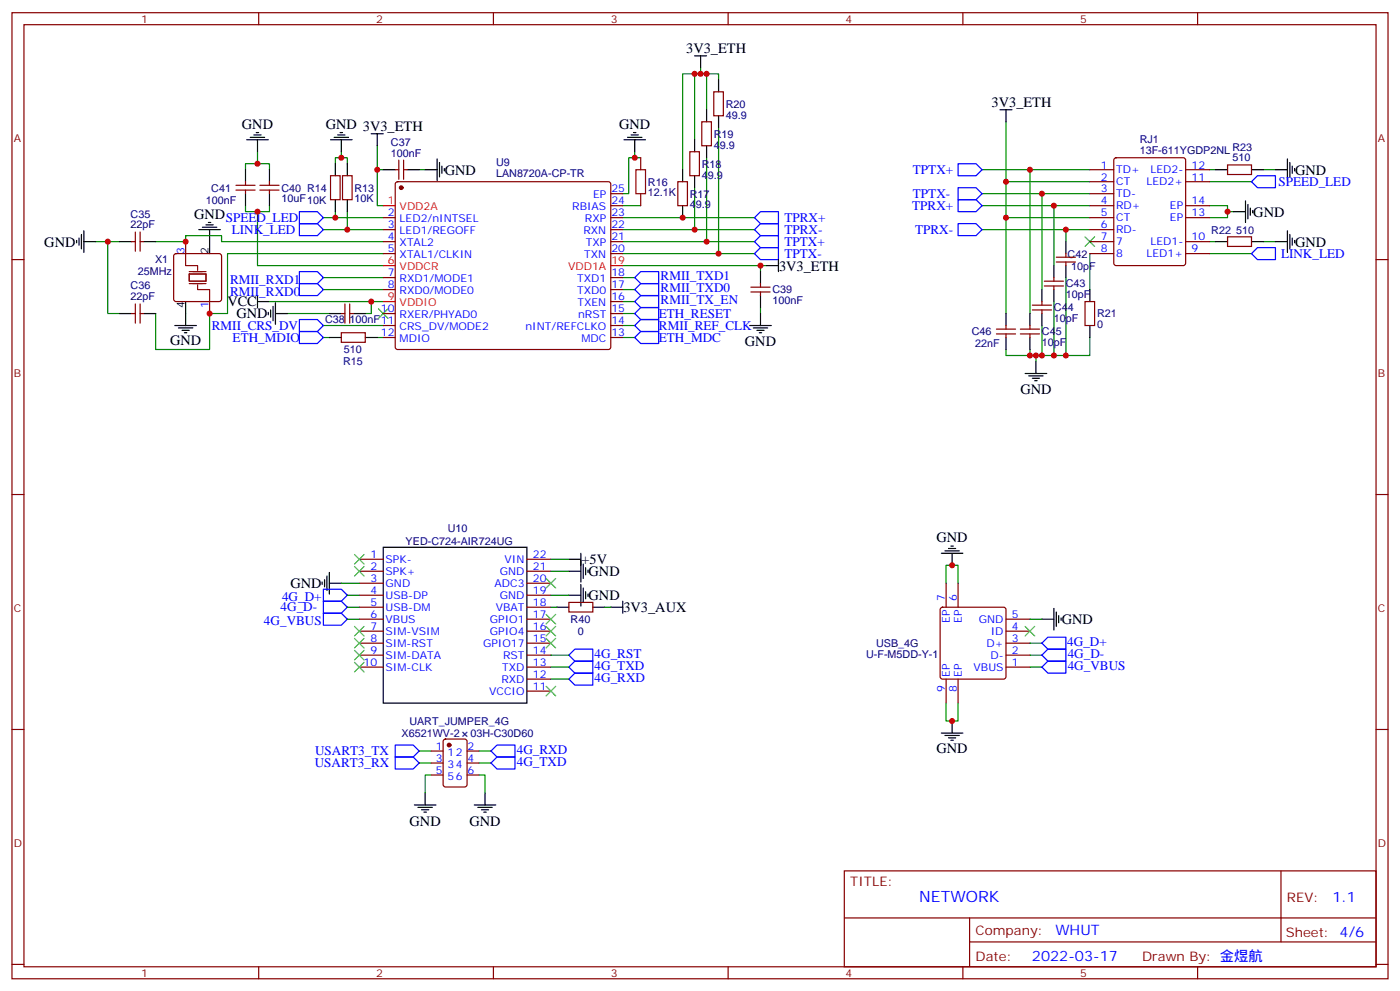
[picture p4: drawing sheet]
<svg xmlns="http://www.w3.org/2000/svg" width="412mm" height="292mm" viewBox="0 0 412 292" stroke-linecap="round" stroke-linejoin="round" font-family="sans-serif">
<g fill="none" stroke="#870000" stroke-width=".35">
<path d="M3.5 3.7h405.4v284.4h-405.4zM7.1 7.3h398.2v277.3h-398.2zM76.2 3.7v3.6M145.3 3.7v3.6M214.5 3.7v3.6M283.6 3.7v3.6M352.8 3.7v3.6M206.7 35.8h2.8v7.1h-2.8zM210.3 27h2.8v7.1h-2.8zM69.5 54.5h5.6M69.5 56h5.6M72.3 53.5v1"/>
<path d="M72.3 56v1M76.6 54.5h5.6M76.6 56h5.6M79.4 53.5v1M79.4 56v1M97.4 51.7h2.8v7.1h-2.8zM100.9 51.7h2.8v7.1h-2.8zM116.4 50h1.1M116.7 53.7l.4-.2h62.1l.5 .2 .2 .5v48l-.2 .5-.5 .2h-62.1l-.5-.3-.2-.4v-48zM117.5 47.1v5.7M118.9 50h1M118.9 47.1v5.7"/>
<path d="M179.9 57h3.5M188.7 46.4v3.6M188.7 57v3.5M199.7 53.5h2.8v7h-2.8zM203.2 44.7h2.8v7h-2.8zM321 50h7.1M321 53.5h7.1M321 57h7.1M328.3 46.6l.5-.2h19.7l.7 .5v30.6l-.4 .6-20 .1-.7-.5v-30.6zM349.2 50h7.1M349.2 53.5h7.1M361.6 48.5h7.1v2.9h-7.1z"/>
<path d="M3.5 76.4h3.6M38.8 71.1h1.1M39.9 68.3v5.6M41.3 71.1h1M41.3 68.3v5.6M51.4 74.9l.5-.3h12.7l.5 .3 .2 .5v12.7l-.3 .5-.4 .2h-12.7l-.5-.3-.2-.4v-12.7zM54.7 71.1v3.5M112.9 64.1h3.5M112.9 67.6h3.5M112.9 71.1h3.5M112.9 74.6h3.5M179.9 60.5h3.5"/>
<path d="M179.9 64.1h3.5M179.9 67.6h3.5M179.9 71.1h3.5M179.9 74.6h3.5M311.1 77.1h5.7M311.1 75.7h5.7M314 74.6v1.1M314 77.1v1.1M321 60.5h7.1M321 64.1h7.1M321 67.6h7.1M321 71.1h7.1"/>
<path d="M321 74.6h7.1M349.2 60.5h7.1M349.2 64.1h7.1M349.2 71.1h7.1M349.2 74.6h7.1M361.6 69.7h7.1v2.8h-7.1zM405.3 76.4h3.6M38.8 92.3h1.1M39.9 89.5v5.6M41.3 92.3h1M41.3 89.5v5.6M61.7 88.8v3.5"/>
<path d="M100.5 97.9h7.1v2.9h-7.1zM100.5 92.3h1.1M101.6 89.5v5.6M103 89.5v5.6M103 92.3h1.1M112.9 92.3h3.5M112.9 81.7h3.5M112.9 85.2h3.5M112.9 95.8h3.5M112.9 99.3h3.5M179.9 92.3h3.5M179.9 81.7h3.5"/>
<path d="M179.9 85.2h3.5M179.9 95.8h3.5M179.9 99.3h3.5M179.9 88.8h3.5M221.2 85.9h5.6M221.2 84.5h5.6M224 83.5v1M224 85.9v1.1M293.5 98.3h5.7M293.5 96.9h5.7M296.3 95.8v1.1M296.3 98.3v1"/>
<path d="M300.6 98.3h5.6M300.6 96.9h5.6M303.4 95.8v1.1M303.4 98.3v1M304.1 91.2h5.6M304.1 89.8h5.6M306.9 88.8v1M306.9 91.2v1.1M307.6 84.2h5.7M307.6 82.8h5.7M310.4 81.7v1.1M310.4 84.2v1"/>
<path d="M319.6 88.8h2.8v7h-2.8zM3.5 145.6h3.6M405.3 145.6h3.6M105.8 164.6h7.1M105.8 168.1h7.1M105.8 171.7h7.1M105.8 175.2h7.1M105.8 178.7h7.1M155.2 164.6h7.1M155.2 168.1h7.1M155.2 171.7h7.1M155.2 175.2h7.1"/>
<path d="M155.2 178.7h7.1M167.6 177.3h7v2.8h-7zM277.2 178.9l.4-.2h18l.5 .2 .2 .5v19.8l-.2 .5-.5 .2h-18l-.5-.3-.2-.4v-19.8zM278.7 171.7v7M282.2 171.7v7M105.8 182.2h7.1M105.8 185.8h7.1M105.8 189.3h7.1M105.8 192.8h7.1M105.8 196.4h7.1M155.2 182.2h7.1M155.2 185.8h7.1"/>
<path d="M155.2 189.3h7.1M155.2 192.8h7.1M155.2 196.4h7.1M155.2 199.9h7.1M278.7 199.9v7M282.2 199.9v7M296.3 182.2h7.1M296.3 185.8h7.1M296.3 189.3h7.1M296.3 192.8h7.1M296.3 196.4h7.1M3.5 214.7h3.6"/>
<path d="M130.8 217.7l.4-.2h5.7l.6 .5 .1 12.9-.5 .7h-5.9l-.6-.4-.1-13zM155.2 203.4h7.1M405.3 214.7h3.6M127 221.1h3.5M127 228.1h3.5M127 224.6h3.5M137.6 221.1h3.5M137.6 228.1h3.5M137.6 224.6h3.5M248.7 256.3h156.6v28.3h-156.6zM377.3 256.4v20.8M248.7 270.2h156.5"/>
<path d="M285.6 277.2h119.6M285.6 270.2v14.1M3.5 283.8h3.6M76.2 284.6v3.5M145.3 284.6v3.5M214.5 284.6v3.5M283.6 284.6v3.5M352.8 284.6v3.5M405.3 283.8h3.6"/>
</g>
<g fill="none" stroke="#008700" stroke-width=".35">
<path d="M206.4 20v1.7h5.3v1.8M204.6 21.7h-3.5v28.3M206.4 21.7h-1.8v19.4M208.1 21.7v10.6M211.7 37.6v37M296.3 35.8v56.5M75.8 48.2h-3.5v1.8M75.8 44.7v3.5h3.6v1.8M100.5 46.4h-1.7v1.8M100.5 44.7v1.7h1.8v1.8M111.1 42.9v17.6h1.8M111.1 50h1.8"/>
<path d="M123.5 50h1.7M187 46.4h-1.8v10.6h-1.8M187 44.7v1.7h1.7M204.6 55.2v12.4M208.1 46.4v24.7M289.3 50h31.7M289.3 57h31.7M296.3 53.5h24.7M303.4 50v42.3M306.9 57v28.2M356.3 50h1.8M356.3 53.5h12.4"/>
<path d="M372.2 50h3.5M28.2 71.1h7.1M31.7 71.1v21.2h3.6M45.9 71.1h8.8v-1.7h10.6v1.7h47.6M72.3 60.5v1.8h3.5M79.4 60.5v1.8h-3.6v15.9h37.1M95.2 64.1h17.7M95.2 67.6h17.7M98.8 62.3v1.8M102.3 62.3v5.3M112.9 74.6h-45.9v17.7h-5.3v10.6h-15.8v-10.6M183.4 60.5h5.3"/>
<path d="M183.4 71.1h38.8M183.4 74.6h38.8M183.4 64.1h38.8M183.4 67.6h38.8M183.4 78.2h42.4M224 78.2v1.7M289.3 67.6h31.7M289.3 60.5h31.7M296.3 64.1h24.7M310.4 60.5v17.7M314 67.6v3.5M321 74.6v10.6"/>
<path d="M356.3 60.5h5.3v1.8h1.8M356.3 71.1h1.8M356.3 74.6h12.4M361.6 62.3v1.8h-5.3M372.2 71.1h3.5M79.4 88.8h33.5M84.7 92.3h12.3M95.2 95.8h17.7M95.2 85.2h17.7M95.2 81.7h17.7M95.2 99.3h1.8M109.4 88.8v3.5h-1.8"/>
<path d="M111.1 99.3h1.8M183.4 95.8h3.6M183.4 92.3h3.6M183.4 88.8h3.6M183.4 85.2h3.6M183.4 81.7h3.6M183.4 99.3h3.6M224 90.5v1.8M306.9 95.8v8.8h-1.7M310.4 88.8v15.8h-3.5M314 81.7v22.9h-3.6M321 99.3v5.3h-7"/>
<path d="M296.3 102.9v1.7h8.9v1.8M303.4 102.9v1.7M100.5 171.7h5.3M102.3 175.2h3.5M102.3 178.7h3.5M162.3 175.2h5.3M162.3 178.7h1.7M162.3 164.6h5.3M162.3 168.1h5.3M178.2 178.7h1.7M278.7 171.7v-5.3h3.5v5.3M102.3 182.2h3.5"/>
<path d="M162.3 192.8h5.3M162.3 196.4h5.3M162.3 199.9h5.3M303.4 182.2h3.5M303.4 189.3h3.5M303.4 192.8h3.5M303.4 196.4h3.5M278.7 206.9v5.3h3.5v-5.3M123.5 224.6h3.5M123.5 221.1h3.5M127 228.1h-1.8v5.3M141.1 228.1h1.8v5.3"/>
<path d="M141.1 224.6h3.5M141.1 221.1h3.5"/>
</g>
<g fill="none" stroke="#000" stroke-width=".35">
<path d="M204.6 16.4h3.5M206.4 16.4v3.6M74.8 39.7h2.1M75.5 39h.7M99.5 39.7h2.1M100.2 39h.7M109.4 39.4h3.5M111.1 39.4v3.5M185.9 39.7h2.1M186.6 39h.7M208.1 32.3v3.5M211.7 23.5v3.5"/>
<path d="M211.7 34.1v3.5M294.6 32.3h3.5M296.3 32.3v3.5M72.3 50v3.5M72.3 57v3.5M72.7 41.1h6.3M73.7 40.4h4.3M75.8 41.1v3.6M79.4 50v3.5M79.4 57v3.5M97.4 41.1h6.3M98.4 40.4h4.3"/>
<path d="M98.8 48.2v3.5M98.8 58.8v3.5M100.5 41.1v3.6M102.3 48.2v3.5M102.3 58.8v3.5M112.9 50h3.5M119.9 50h3.6M125.2 50h3.6M128.8 46.8v6.3M129.5 47.8v4.3M130.2 48.9v2.1M130.9 49.6v.7"/>
<path d="M183.8 41.1h6.3M184.9 40.4h4.2M187 41.1v3.6M201.1 50v3.5M204.6 41.1v3.6M204.6 51.7v3.5M208.1 42.9v3.5M358.1 50h3.5M366.9 59.1v6.4M368.7 50h3.5M375.7 50h3.5M379.2 46.8v6.3"/>
<path d="M379.9 47.8v4.3M380.6 48.9v2.1M381.4 49.6v.7M22.6 70.8v.7M23.3 70.1v2.1M24 69v4.2M24.7 71.1h3.5M24.7 67.9v6.4M35.3 71.1h3.5M42.3 71.1h3.6M58.6 67.6h6.3M59.6 66.9h4.3"/>
<path d="M60.7 66.2h2.1M61.4 65.5h.7M61.7 67.6v7M201.1 60.5v3.6M224 79.9v3.6M225.8 78.2h3.5M229.3 76.4v3.5M310.4 78.2v3.5M314 71.1v3.5M314 78.2v3.5M358.1 71.1h3.5M363.4 62.3h3.5"/>
<path d="M367.6 60.2v4.2M368.3 61.2v2.2M368.7 71.1h3.5M369 61.9v.8M375.7 71.1h3.5M379.2 67.9v6.4M379.9 69v4.2M380.6 70.1v2.1M381.4 70.8v.7M35.3 92.3h3.5M42.3 92.3h3.6M51.5 95.8h6.4"/>
<path d="M52.6 96.5h4.2M53.6 97.2h2.1M54.3 97.9h.7M54.7 88.8v7M75.8 87v3.5M75.8 88.8h3.6M79 91.9v.7M79.7 91.2v2.1M80.4 90.2v4.2M81.1 92.3h3.6M81.1 89.1v6.4M97 92.3h3.5"/>
<path d="M97 99.3h3.5M104.1 92.3h3.5M107.6 99.3h3.5M220.8 95.8h6.4M221.9 96.5h4.2M223 97.2h2.1M223.7 97.9h.7M224 87v3.5M224 92.3v3.5M296.3 92.3v3.5M296.3 99.3v3.6M303.4 92.3v3.5"/>
<path d="M303.4 99.3v3.6M306.9 85.2v3.6M306.9 92.3v3.5M310.4 85.2v3.6M321 85.2v3.6M321 95.8v3.5M302 109.9h6.3M303 110.6h4.3M304.1 111.3h2.1M304.8 112h.7M305.2 106.4v3.5M94.9 171.3v.7"/>
<path d="M95.6 170.6v2.1M96.3 169.5v4.3M97 171.7h3.5M97 168.5v6.3M112.9 161.1h42.3v45.8h-42.3zM164 178.7h3.6M167.6 164.6h3.5M167.6 168.1h3.5M167.6 175.2h3.5M171.1 162.8v8.5M171.1 172v6.4M171.8 166v4.3"/>
<path d="M171.8 173.1v4.2M172.5 167.1v2.1M172.5 174.1v2.1M173.2 167.8v.7M173.2 174.8v.7M174.6 178.7h3.6M179.9 178.7h3.5M183.4 177v3.5M277.3 162.8h6.3M278.3 162.1h4.3M279.4 161.4h2.1M280.1 160.7h.7"/>
<path d="M280.5 162.8v3.6M310.4 179.1v6.3M306.9 182.2h3.5M311.1 180.1v4.3M311.9 181.2v2.1M312.6 181.9v.7M277.3 215.8h6.3M278.3 216.5h4.3M279.4 217.2h2.1M280.1 217.9h.7M280.5 212.2v3.6M122.1 236.9h6.3"/>
<path d="M123.1 237.6h4.3M124.2 238.3h2.1M124.9 239h.7M125.2 233.4v3.5M139.7 236.9h6.3M140.8 237.6h4.2M141.8 238.3h2.1M142.5 239h.7M142.9 233.4v3.5"/>
</g>
<g fill="none" stroke="#3c3" stroke-width=".35">
<path d="M319.6 69.7l2.8 2.8M322.4 69.7l-2.8 2.8M111.5 90.9l2.8 2.8M114.3 90.9l-2.8 2.8M104.4 163.2l2.8 2.8M104.4 166.7l2.8 2.8M107.2 163.2l-2.8 2.8M107.2 166.7l-2.8 2.8M160.9 170.3l2.8 2.8M163.7 170.3l-2.8 2.8M104.4 184.4l2.8 2.8M104.4 187.9l2.8 2.8"/>
<path d="M104.4 191.4l2.8 2.8M104.4 194.9l2.8 2.9M107.2 184.4l-2.8 2.8M107.2 187.9l-2.8 2.8M107.2 191.4l-2.8 2.8M107.2 194.9l-2.8 2.9M160.9 180.8l2.8 2.9M160.9 184.4l2.8 2.8M160.9 187.9l2.8 2.8M163.7 180.8l-2.8 2.9M163.7 184.4l-2.8 2.8M163.7 187.9l-2.8 2.8"/>
<path d="M302 184.4l2.8 2.8M304.8 184.4l-2.8 2.8M160.9 202l2.8 2.8M163.7 202l-2.8 2.8"/>
</g>
<g fill="none" stroke="#00f" stroke-width=".35">
<path d="M282.2 58.8h5.3l1.8 1.7-1.8 1.8h-5.3zM282.2 55.2h5.3l1.8 1.8-1.8 1.8h-5.3zM282.2 48.2h5.3l1.8 1.8-1.8 1.7h-5.3zM370.4 51.7h5.3v3.5h-5.3l-1.7-1.7zM88.2 79.9h5.3l1.7 1.8-1.7 1.8h-5.3zM88.2 65.8h5.3l1.7 1.8-1.7 1.8h-5.3zM88.2 62.3h5.3l1.7 1.8-1.7 1.7h-5.3zM222.2 74.6l1.8-1.7h5.3v3.5h-5.3zM222.2 71.1l1.8-1.7h5.3v3.5h-5.3zM222.2 67.6l1.8-1.8h5.3v3.6h-5.3zM222.2 64.1l1.8-1.8h5.3v3.5h-5.3zM282.2 65.8h5.3l1.8 1.8-1.8 1.8h-5.3z"/>
<path d="M370.4 72.9h5.3v3.5h-5.3l-1.7-1.8zM88.2 94.1h5.3l1.7 1.7-1.7 1.8h-5.3zM88.2 83.5h5.3l1.7 1.7-1.7 1.8h-5.3zM88.2 97.6h5.3l1.7 1.7-1.7 1.8h-5.3zM187 95.8l1.7-1.7h5.3v3.5h-5.3zM187 92.3l1.7-1.8h5.3v3.6h-5.3zM187 88.8l1.7-1.8h5.3v3.5h-5.3zM187 81.7l1.7-1.8h5.3v3.6h-5.3zM187 85.2l1.7-1.7h5.3v3.5h-5.3zM187 99.3l1.7-1.7h5.3v3.5h-5.3zM95.2 173.4h5.3l1.8 1.8-1.8 1.8h-5.3zM95.2 177h5.3l1.8 1.7-1.8 1.8h-5.3z"/>
<path d="M95.2 180.5h5.3l1.8 1.7-1.8 1.8h-5.3zM167.6 192.8l1.7-1.7h5.3v3.5h-5.3zM167.6 199.9l1.7-1.8h5.3v3.5h-5.3zM169.3 194.6h5.3v3.5h-5.3l-1.7-1.7zM306.9 189.3l1.8-1.8h5.3v3.6h-5.3zM306.9 192.8l1.8-1.7h5.3v3.5h-5.3zM306.9 196.4l1.8-1.8h5.3v3.5h-5.3zM116.4 219.3h5.3l1.8 1.8-1.8 1.7h-5.3zM116.4 222.8h5.3l1.8 1.8-1.8 1.7h-5.3zM144.6 221.1l1.8-1.8h5.3v3.5h-5.3zM144.6 224.6l1.8-1.8h5.3v3.5h-5.3z"/>
</g>
<path d="M187.3 50h2.8v7h-2.8z" fill="none" stroke="#a10000" stroke-width=".35"/>
<path d="M54.7 74.6v3.6h3.5v1.4M55.7 79.9h5M55.7 80.6h5v2.2h-5zM55.7 83.5h5M58.2 83.8v1.4h3.5v3.6" fill="none" stroke="#870012" stroke-width=".35"/>
<g fill="#870000" stroke="#870000" stroke-width=".35">
<circle cx="118.2" cy="55.2" r=".53"/>
<circle cx="132.3" cy="219.3" r=".53"/>
</g>
<path d="M112.9 60.5h3.5M112.9 78.2h3.5M179.9 78.2h3.5M112.9 88.8h3.5" fill="none" stroke="#f00" stroke-width=".35"/>
<g fill="#c00">
<circle cx="361.6" cy="62.3" r=".88"/>
<circle cx="314" cy="104.6" r=".88"/>
<circle cx="310.4" cy="104.6" r=".88"/>
<circle cx="306.9" cy="104.6" r=".88"/>
<circle cx="305.2" cy="104.6" r=".88"/>
<circle cx="303.4" cy="104.6" r=".88"/>
<circle cx="314" cy="67.6" r=".88"/>
<circle cx="310.4" cy="60.5" r=".88"/>
<circle cx="306.9" cy="57" r=".88"/>
<circle cx="303.4" cy="50" r=".88"/>
<circle cx="296.3" cy="64.1" r=".88"/>
<circle cx="296.3" cy="53.5" r=".88"/>
<circle cx="204.6" cy="21.7" r=".88"/>
<circle cx="206.4" cy="21.7" r=".88"/>
<circle cx="208.1" cy="21.7" r=".88"/>
<circle cx="211.7" cy="74.6" r=".88"/>
<circle cx="208.1" cy="71.1" r=".88"/>
<circle cx="204.6" cy="67.6" r=".88"/>
<circle cx="201.1" cy="64.1" r=".88"/>
<circle cx="187" cy="46.4" r=".88"/>
<circle cx="224" cy="78.2" r=".88"/>
<circle cx="75.8" cy="48.2" r=".88"/>
<circle cx="75.8" cy="62.3" r=".88"/>
<circle cx="109.4" cy="88.8" r=".88"/>
<circle cx="100.5" cy="46.4" r=".88"/>
<circle cx="98.8" cy="64.1" r=".88"/>
<circle cx="102.3" cy="67.6" r=".88"/>
<circle cx="111.1" cy="50" r=".88"/>
<circle cx="54.7" cy="71.1" r=".88"/>
<circle cx="61.7" cy="92.3" r=".88"/>
<circle cx="31.8" cy="71.1" r=".88"/>
<circle cx="280.5" cy="166.4" r=".88"/>
<circle cx="280.5" cy="212.2" r=".88"/>
</g>
<text font-size="4.6" fill="#00f" x="270.8" y="265.4">NETWORK</text>
<g font-size="4.2">
<text x="202.1" y="15.7">3V3_ETH</text>
<text x="292.1" y="31.6">3V3_ETH</text>
<text x="71.3" y="38">GND</text>
<text x="96" y="38">GND 3V3_ETH</text>
<text x="182.4" y="37.9">GND</text>
<text x="131.1" y="51.4">GND</text>
<text x="381.5" y="51.4">GND</text>
<text x="57.1" y="64.4">GND</text>
<text x="369.2" y="63.7">GND</text>
<text x="13.1" y="72.6">GND</text>
<text x="381.5" y="72.6">GND</text>
<text x="229.5" y="79.6">3V3_ETH</text>
<text x="67" y="90.2">VCC</text>
<text x="69.7" y="93.7">GND</text>
<text x="50.1" y="101.5">GND</text>
<text x="219.4" y="101.9">GND</text>
<text x="300.6" y="116">GND</text>
<text x="275.9" y="159.5">GND</text>
<text x="171.3" y="166.1">+5V</text>
<text x="85.6" y="173.1">GND</text>
<text x="173.4" y="169.6">GND</text>
<text x="173.4" y="176.6">GND</text>
<text x="183.6" y="180.2">3V3_AUX</text>
<text x="312.7" y="183.7">GND</text>
<text x="275.9" y="221.8">GND</text>
<text x="120.7" y="243">GND</text>
<text x="138.3" y="243">GND</text>
</g>
<g font-size="4.2" fill="#00f">
<text x="392.5" y="265.6">1.1</text>
<text x="310.9" y="275.2">WHUT</text>
<text x="304" y="283">2022-03-17</text>
</g>
<g font-size="3.9" fill="#00f">
<text x="268.9" y="51.2">TPTX+</text>
<text x="268.9" y="58.3">TPTX-</text>
<text x="376.6" y="54.8">SPEED_LED</text>
<text x="66.5" y="65.3">SPEED_LED</text>
<text x="231.1" y="65.3">TPRX+</text>
<text x="268.7" y="61.8">TPRX+</text>
<text x="68.3" y="68.9">LINK_LED</text>
<text x="231.1" y="68.9">TPRX-</text>
<text x="269.6" y="68.9">TPRX-</text>
<text x="231.1" y="75.9">TPTX-</text>
<text x="231.1" y="72.4">TPTX+</text>
<text x="377.3" y="76">LINK_LED</text>
<text x="67.8" y="83.5">RMII_RXD1</text>
<text x="194.6" y="82.5">RMII_TXD1</text>
<text x="67.8" y="87">RMII_RXD0</text>
<text x="194.6" y="89.5">RMII_TX_EN</text>
<text x="194.6" y="86">RMII_TXD0</text>
<text x="194" y="93.5">ETH_RESET</text>
<text x="62.4" y="97.1">RMII_CRS_DV</text>
<text x="68.5" y="100.6">ETH_MDIO</text>
<text x="194.1" y="97.1">RMII_REF_CLK</text>
<text x="194.1" y="100.6">ETH_MDC</text>
<text x="82.7" y="180">4G_D-</text>
<text x="83.1" y="177">4G_D+</text>
<text x="77.8" y="184">4G_VBUS</text>
<text x="314.4" y="190.1">4G_D+</text>
<text x="175.2" y="193.6">4G_RST</text>
<text x="175.2" y="197.1">4G_TXD</text>
<text x="314.5" y="193.6">4G_D-</text>
<text x="314.5" y="197.1">4G_VBUS</text>
<text x="175.2" y="200.7">4G_RXD</text>
<text x="152.2" y="221.8">4G_RXD</text>
<text x="92.7" y="225.8">USART3_RX</text>
<text x="92.8" y="222.3">USART3_TX</text>
<text x="152.2" y="225.4">4G_TXD</text>
</g>
<g font-size="3.9" fill="#800">
<text x="250.5" y="260.9">TITLE:</text>
<text x="379.1" y="265.6">REV:</text>
<text x="287.4" y="275.1">Company:</text>
<text x="378.7" y="275.7">Sheet: 4/6</text>
<text x="287.4" y="282.8">Date:</text>
<text x="336.4" y="282.9">Drawn By: 金煜航</text>
</g>
<g font-size="3.2" fill="#800">
<text x="41.6" y="6.7">1</text>
<text x="110.8" y="6.7">2</text>
<text x="179.9" y="6.7">3</text>
<text x="249.1" y="6.7">4</text>
<text x="318.2" y="6.7">5</text>
<text x="4.1" y="41.8">A</text>
<text x="405.9" y="41.8">A</text>
<text x="4.1" y="111">B</text>
<text x="405.9" y="111">B</text>
<text x="4.1" y="180.1">C</text>
<text x="405.9" y="180.1">C</text>
<text x="4.1" y="249.3">D</text>
<text x="405.9" y="249.3">D</text>
<text x="41.6" y="287.5">1</text>
<text x="110.8" y="287.5">2</text>
<text x="179.9" y="287.5">3</text>
<text x="249.1" y="287.5">4</text>
<text x="318.2" y="287.5">5</text>
</g>
<g font-size="3.2" fill="#000080">
<text x="213.8" y="34.9">49.9</text>
<text x="213.8" y="31.7">R20</text>
<text x="210.3" y="40.5">R19</text>
<text x="115.2" y="46.1">100nF</text>
<text x="115.2" y="42.9">C37</text>
<text x="210.3" y="43.7">49.9</text>
<text x="335.7" y="45.3">13F-611YGDP2NL</text>
<text x="335.7" y="42.1">RJ1</text>
<text x="363" y="47.5">510</text>
<text x="363" y="44.3">R23</text>
<text x="146.1" y="52.2">LAN8720A-CP-TR</text>
<text x="146.1" y="49">U9</text>
<text x="206.7" y="52.5">49.9</text>
<text x="206.7" y="49.3">R18</text>
<text x="60.6" y="59.9">100nF</text>
<text x="62.2" y="56.4">C41</text>
<text x="82.9" y="59.6">10uF10K</text>
<text x="82.9" y="56.4">C40 R14</text>
<text x="104.4" y="59.5">10K</text>
<text x="104.4" y="56.4">R13</text>
<text x="190.9" y="57.8">12.1K</text>
<text x="190.9" y="54.6">R16</text>
<text x="203.2" y="58.2">R17</text>
<text x="38.5" y="64">C35</text>
<text x="203.2" y="61.4">49.9</text>
<text x="38.5" y="67.2">22pF</text>
<text x="356.8" y="68.7">R22</text>
<text x="364.1" y="68.7">510</text>
<text x="45.7" y="77.5">X1</text>
<text x="314.5" y="75.8">C42</text>
<text x="40.6" y="81.1">25MHz</text>
<text x="315.5" y="79.3">10pF</text>
<text x="38.5" y="88.4">22pF</text>
<text x="38.5" y="85.2">C36</text>
<text x="227.5" y="89.5">100nF</text>
<text x="227.5" y="86.4">C39</text>
<text x="314" y="87.8">10pF</text>
<text x="314" y="84.6">C43</text>
<text x="95.8" y="95.2">C38</text>
<text x="102.9" y="95.2">100nF11</text>
<text x="310.4" y="94.8">10pF</text>
<text x="310.4" y="91.7">C44</text>
<text x="323.1" y="93.4">R21</text>
<text x="286.3" y="98.7">C46</text>
<text x="306.9" y="101.9">10pF</text>
<text x="306.9" y="98.7">C45</text>
<text x="323.1" y="96.6">0</text>
<text x="101.1" y="107.5">R15</text>
<text x="101.3" y="104">510</text>
<text x="287.3" y="102.2">22nF</text>
<text x="119.5" y="160.5">YED-C724-AIR724UG</text>
<text x="131.9" y="156.6">U10</text>
<text x="168.1" y="183.4">R40</text>
<text x="170.2" y="186.9">0</text>
<text x="258.1" y="190.5">USB_4G</text>
<text x="255.1" y="193.6">U-F-M5DD-Y-1</text>
<text x="120.6" y="213.4">UART_JUMPER_4G</text>
<text x="118.3" y="216.9">X6521WV-2</text>
<text x="138.6" y="216.9">03H-C30D60</text>
</g>
<g font-size="3.2" fill="#00f">
<text x="324.3" y="49.6">1</text>
<text x="324.3" y="53.1">2</text>
<text x="328.8" y="51">TD+</text>
<text x="338.9" y="51">LED2-</text>
<text x="351" y="53.1">11</text>
<text x="351" y="49.6">12</text>
<text x="174.7" y="58.4">EP</text>
<text x="180.1" y="56.7">25</text>
<text x="324.3" y="56.7">3</text>
<text x="328.8" y="54.5">CT</text>
<text x="328.8" y="58.1">TD-</text>
<text x="337.7" y="54.5">LED2+</text>
<text x="114.2" y="63.7">2</text>
<text x="117.7" y="65.5">LED2/nINTSEL</text>
<text x="168.6" y="61.9">RBIAS</text>
<text x="172.3" y="65.5">RXP</text>
<text x="180.1" y="63.7">23</text>
<text x="180.1" y="60.2">24</text>
<text x="324.3" y="60.2">4</text>
<text x="324.3" y="63.7">5</text>
<text x="328.8" y="61.6">RD+</text>
<text x="328.8" y="65.1">CT</text>
<text x="344.6" y="65.1">EP</text>
<text x="344.6" y="61.6">EP</text>
<text x="351" y="63.7">13</text>
<text x="351" y="60.2">14</text>
<text x="114.2" y="67.2">3</text>
<text x="114.2" y="70.8">4</text>
<text x="117.7" y="69">LED1/REGOFF</text>
<text x="171.9" y="69">RXN</text>
<text x="180.1" y="70.8">21</text>
<text x="180.1" y="67.2">22</text>
<text x="324.3" y="67.2">6</text>
<text x="324.3" y="70.8">7</text>
<text x="328.8" y="68.7">RD-</text>
<text x="351" y="70.8">10</text>
<text x="54.3" y="74.6" transform="rotate(-90 54.3 74.6)">3</text>
<text x="114.2" y="74.3">5</text>
<text x="117.7" y="72.5">XTAL2</text>
<text x="117.7" y="76.1">XTAL1/CLKIN</text>
<text x="172.1" y="76.1">TXN</text>
<text x="172.6" y="72.5">TXP</text>
<text x="180.1" y="74.3">20</text>
<text x="324.3" y="74.3">8</text>
<text x="328.8" y="72.2">7</text>
<text x="328.8" y="75.7">8</text>
<text x="337.7" y="75.7">LED1+</text>
<text x="338.9" y="72.2">LED1-</text>
<text x="351" y="74.3">9</text>
<text x="114.2" y="81.4">7</text>
<text x="117.7" y="83.1">RXD1/MODE1</text>
<text x="170" y="83.1">TXD1</text>
<text x="180.1" y="81.4">18</text>
<text x="114.2" y="84.9">8</text>
<text x="117.7" y="86.6">RXD0/MODE0</text>
<text x="170" y="86.6">TXD0</text>
<text x="180.1" y="88.4">16</text>
<text x="180.1" y="84.9">17</text>
<text x="61.4" y="90.8" transform="rotate(-90 61.4 90.8)">1</text>
<text x="112.2" y="91.9">10</text>
<text x="117.7" y="93.7">RXER/PHYAD0</text>
<text x="170.1" y="90.2">TXEN</text>
<text x="170.3" y="93.7">nRST</text>
<text x="180.1" y="95.5">14</text>
<text x="180.1" y="91.9">15</text>
<text x="112.2" y="99">12</text>
<text x="117.7" y="97.2">CRS_DV/MODE2</text>
<text x="117.7" y="100.8">MDIO</text>
<text x="154.8" y="97.2">nINT/REFCLKO</text>
<text x="171.3" y="100.8">MDC</text>
<text x="180.1" y="99">13</text>
<text x="109.1" y="164.3">1</text>
<text x="109.1" y="167.8">2</text>
<text x="113.6" y="165.7">SPK-</text>
<text x="148.6" y="165.7">VIN</text>
<text x="157" y="167.8">21</text>
<text x="157" y="164.3">22</text>
<text x="109.1" y="171.3">3</text>
<text x="113.6" y="169.2">SPK+</text>
<text x="113.6" y="172.7">GND</text>
<text x="145.7" y="172.7">ADC3</text>
<text x="147.2" y="169.2">GND</text>
<text x="157" y="171.3">20</text>
<text x="109.1" y="174.8">4</text>
<text x="109.1" y="178.4">5</text>
<text x="113.6" y="176.2">USB-DP</text>
<text x="113.6" y="179.8">USB-DM</text>
<text x="146" y="179.8">VBAT</text>
<text x="147.2" y="176.2">GND</text>
<text x="157" y="178.4">18</text>
<text x="157" y="174.8">19</text>
<text x="278.3" y="177" transform="rotate(-90 278.3 177)">7</text>
<text x="281.9" y="177" transform="rotate(-90 281.9 177)">6</text>
<text x="109.1" y="181.9">6</text>
<text x="109.1" y="185.4">7</text>
<text x="113.6" y="183.3">VBUS</text>
<text x="144.3" y="183.3">GPIO1</text>
<text x="157" y="185.4">16</text>
<text x="157" y="181.9">17</text>
<text x="279.8" y="183.3" transform="rotate(-90 279.8 183.3)">EP</text>
<text x="283.3" y="183.3" transform="rotate(-90 283.3 183.3)">EP</text>
<text x="288.3" y="183.3">GND</text>
<text x="298.1" y="185.4">4</text>
<text x="298.1" y="181.9">5</text>
<text x="109.1" y="188.9">8</text>
<text x="113.6" y="186.8">SIM-VSIM</text>
<text x="113.6" y="190.4">SIM-RST</text>
<text x="142.3" y="190.4">GPIO17</text>
<text x="144.3" y="186.8">GPIO4</text>
<text x="157" y="188.9">15</text>
<text x="290.6" y="190.4">D+</text>
<text x="291.8" y="186.8">ID</text>
<text x="298.1" y="188.9">3</text>
<text x="107.1" y="196">10</text>
<text x="109.1" y="192.5">9</text>
<text x="113.6" y="193.9">SIM-DATA</text>
<text x="113.6" y="197.4">SIM-CLK</text>
<text x="147.9" y="197.4">TXD</text>
<text x="148.2" y="193.9">RST</text>
<text x="157" y="196">13</text>
<text x="157" y="192.5">14</text>
<text x="286.8" y="197.4">VBUS</text>
<text x="291.7" y="193.9">D-</text>
<text x="298.1" y="196">1</text>
<text x="298.1" y="192.5">2</text>
<text x="147.7" y="200.9">RXD</text>
<text x="157" y="203.1">11</text>
<text x="157" y="199.5">12</text>
<text x="278.3" y="203.7" transform="rotate(-90 278.3 203.7)">9</text>
<text x="279.8" y="199.2" transform="rotate(-90 279.8 199.2)">EP</text>
<text x="281.9" y="203.7" transform="rotate(-90 281.9 203.7)">8</text>
<text x="283.3" y="199.2" transform="rotate(-90 283.3 199.2)">EP</text>
<text x="144.1" y="204.5">VCCIO</text>
<text x="128.3" y="220.7">1</text>
<text x="137.8" y="220.7">2</text>
<text x="128.3" y="224.2">3</text>
<text x="128.3" y="227.8">5</text>
<text x="131.8" y="222.5">12</text>
<text x="131.8" y="226">34</text>
<text x="137.8" y="227.8">6</text>
<text x="137.8" y="224.2">4</text>
<text x="131.8" y="229.5">56</text>
</g>
<g font-size="3.2" fill="#f00">
<text x="114.2" y="60.2">1</text>
<text x="117.7" y="61.9">VDD2A</text>
<text x="114.2" y="77.8">6</text>
<text x="180.1" y="77.8">19</text>
<text x="117.7" y="79.6">VDDCR</text>
<text x="167.4" y="79.6">VDD1A</text>
<text x="114.2" y="88.4">9</text>
<text x="117.7" y="90.2">VDDIO</text>
</g>
<g font-size="3.2">
<text x="61.4" y="74.6" transform="rotate(-90 61.4 74.6)">2</text>
<text x="54.3" y="90.8" transform="rotate(-90 54.3 90.8)">4</text>
</g>
</svg>
